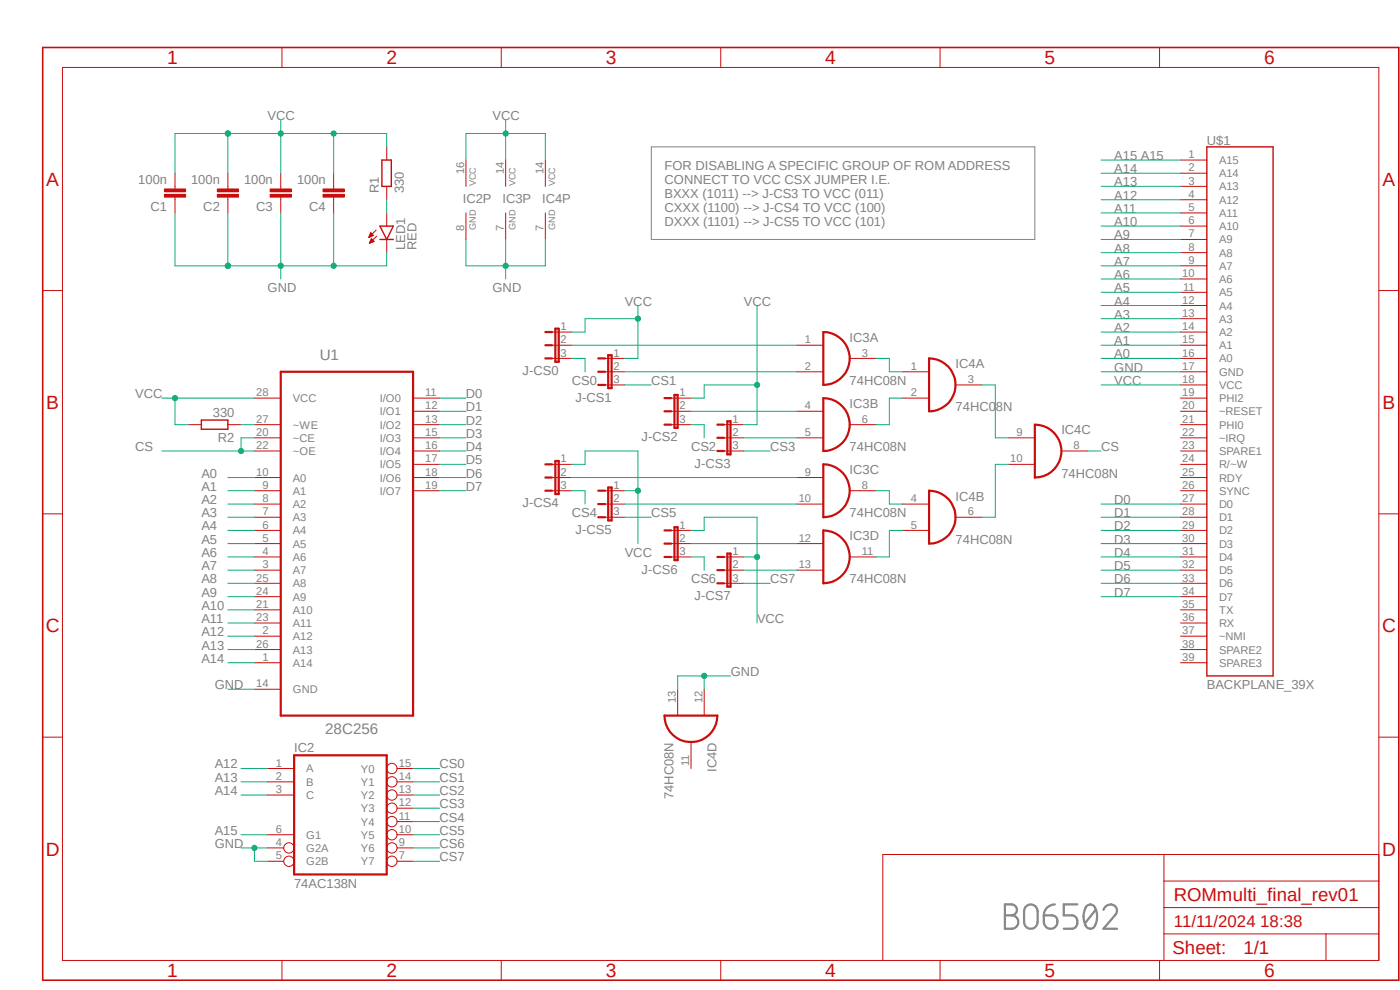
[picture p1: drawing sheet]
<svg xmlns="http://www.w3.org/2000/svg" width="297mm" height="210mm" viewBox="0 0 297 210" stroke-linecap="round" stroke-linejoin="round" font-family="sans-serif">
<path d="M8.4 9.7l288.7 198.9M297.1 9.8l-288.7 198.8" fill="none" stroke="#fff" stroke-width=".21"/>
<path d="M138.2 31.2h81.3v19.6h-81.3z" fill="none" stroke="#808080" stroke-width=".21"/>
<path d="M213.2 191.9h1.4a1.16 1.16 0 0 1 1.1 1.1 1.16 1.16 0 0 1-1.1 1.2 1.42 1.42 0 0 1 1.4 1.4 1.42 1.42 0 0 1-1.4 1.4h-1.4zM213.2 194.2h1.4M217.5 192.4a1.46 1.46 0 0 1 1.6-.5 1.46 1.46 0 0 1 1 1.4v2.3a1.44 1.44 0 0 1-1.4 1.4 1.44 1.44 0 0 1-1.4-1.4v-2.3zM221.4 194.2h1.8a1.44 1.44 0 0 1 1.1 1.6 1.44 1.44 0 0 1-1.5 1.2 1.44 1.44 0 0 1-1.4-1.4zM223.8 191.9a2.31 2.31 0 0 0-2.4 2.3M228.6 191.9h-2.9v2.3h1.7a1.44 1.44 0 0 1 1.2 1.4 1.44 1.44 0 0 1-1.2 1.4h-1.7M230.5 192.3a1.23 1.23 0 0 1 1.3-.3 1.23 1.23 0 0 1 .8 1.2 4.1 4.1 0 0 1-.7 3.6 1.24 1.24 0 0 1-1.8-1.1 4.1 4.1 0 0 1 .4-3.4zM232.5 193l-2.3 2.9M234.1 193a1.4 1.4 0 0 1 2-1 1.4 1.4 0 0 1 .4 2.2l-2.4 2.8h2.9" fill="none" stroke="#808080" stroke-width=".47"/>
<g fill="none" stroke="#c90d0c" stroke-width=".21">
<path d="M13.3 14.3h279.2v189.5h-279.2zM59.8 10.1v4.2M106.3 10.1v4.2M152.9 10.1v4.2M199.4 10.1v4.2M246 10.1v4.2M48.3 39.5v.6M82 31.2v2.8M82 39.5v2.9M250.4 34h5.6M250.4 36.7h5.6M250.4 39.5h5.6"/>
<path d="M48.3 41.8v.6M78.3 50.3h.1M78.3 50.2h.4M78.4 50.1h.5M78.4 50h.8M78.4 51.5h.2M78.4 49.9h.8M78.4 51.4h.4M78.5 49.7h.5M78.5 51.4h.6M78.5 51.2h.8M78.6 49.5h.2"/>
<path d="M78.6 49.4h.1M78.6 51.1h.7M78.7 51h.5M78.7 50.9h.4M78.7 50.8h.3M78.8 50.6l.6 .6-1 .4zM78.8 50.7h.1M79.2 50l-.5-.6-.5 1M79.2 50l-1 .4M79.8 48.8l-1.6 1.6M79.9 50.1l-1.5 1.5M82 45.2v2.8"/>
<path d="M82 50.8v2.8M250.4 42.4h5.6M250.4 45.2h5.6M250.4 48h5.6M250.4 50.8h5.6M250.4 53.6h5.6M250.4 56.4h5.6M250.4 59.2h5.6M9.1 61.6h4.2M250.4 62h5.6M250.4 64.8h5.6M250.4 67.6h5.6"/>
<path d="M250.4 70.4h5.6M250.4 73.2h5.6M250.4 76h5.6M250.4 78.9h5.6M292.5 61.6h4.3M250.4 81.7h5.6M250.4 84.5h5.6M250.4 87.2h5.6M250.4 90.1h5.6M250.4 92.9h5.6M250.4 95.7h5.6M250.4 98.5h5.6"/>
<path d="M9.1 109h4.2M250.4 101.3h5.6M250.4 104.1h5.6M250.4 106.9h5.6M250.4 109.7h5.6M250.4 112.5h5.6M250.4 115.3h5.6M250.4 118.2h5.6M292.5 109h4.3M250.4 120.9h5.6M250.4 123.7h5.6M250.4 126.6h5.6"/>
<path d="M250.4 129.4h5.6M250.4 132.2h5.6M250.4 135h5.6M250.4 137.8h5.6M9.1 156.4h4.2M250.4 140.6h5.6M292.5 156.4h4.3M246.9 198.1h45.6M246.9 181.3v22.5M246.9 192.5h45.6M246.9 186.9h45.6M281.3 198.1v5.7"/>
<path d="M292.5 181.3h-105.2v22.5M59.8 203.8v4.1M106.3 203.8v4.1M152.9 203.8v4.1M199.4 203.8v4.1M246 203.8v4.1"/>
</g>
<path d="M9.1 10.1h287.7v197.8h-287.7z" fill="none" stroke="#c90d0c" stroke-width=".34"/>
<path d="M81 34h2v5.5h-2zM256 31.2h14.1v112.2h-14.1zM80.6 48h2.8l-1.4 2.8zM80.6 50.8h2.8" fill="none" stroke="#c90d0c" stroke-width=".3"/>
<path d="M46.1 40.1h4.5v.6h-4.5z" fill-rule="evenodd" fill="#c90d0c"/>
<path d="M46.1 40.1h4.5v.6h-4.5z" fill="none" stroke="#c90d0c" stroke-width=".21"/>
<path d="M46.1 41.2h4.5v.6h-4.5z" fill-rule="evenodd" fill="#c90d0c"/>
<path d="M37.1 39.5v.6M48.3 36.7v2.8M37.1 41.8v.6M46.1 41.2h4.5v.6h-4.5zM48.3 42.4v2.8" fill="none" stroke="#c90d0c" stroke-width=".21"/>
<path d="M34.9 40.1h4.5v.6h-4.5z" fill-rule="evenodd" fill="#c90d0c"/>
<path d="M34.9 40.1h4.5v.6h-4.5z" fill="none" stroke="#c90d0c" stroke-width=".21"/>
<path d="M34.9 41.2h4.5v.6h-4.5z" fill-rule="evenodd" fill="#c90d0c"/>
<g fill="none" stroke="#c90d0c" stroke-width=".21">
<path d="M37.1 36.7v2.8M59.6 39.5v.6M98.8 34v5.5M107.3 34v5.5M115.7 34v5.5M34.9 41.2h4.5v.6h-4.5zM37.1 42.4v2.8M59.6 41.8v.6M98.8 45.2v5.6M107.3 45.2v5.6M115.7 45.2v5.6M117.1 73.2h4.2"/>
<path d="M117.1 76h4.2M117.1 70.4h4.2M128.4 78.9h4.1M128.4 76h4.1M169 73.2h5.7M169 78.9h5.7M180.3 76h5.6M191.5 78.9h5.6M39.9 90.1h2.8M48.3 90.1h2.8M54 84.5h5.6M54 90.1h5.6"/>
<path d="M54 92.9h5.6M54 95.7h5.6M87.6 84.5h5.7M87.6 90.1h5.7M87.6 92.9h5.7M87.6 95.7h5.7M87.6 87.2h5.7M87.6 98.5h5.7M117.1 98.5h4.2M128.4 81.7h4.1M142.4 84.5h4.2M142.4 90.1h4.2"/>
<path d="M142.4 87.2h4.2M153.6 90.1h4.2M153.6 92.9h4.2M153.6 95.7h4.2M169 92.9h5.7M169 87.2h5.7M180.3 90.1h5.6M191.5 84.5h5.6M202.7 81.7h5.6M214 92.9h5.5M214 98.5h5.5M225.2 95.7h5.6"/>
<path d="M54 101.3h5.6M54 104.1h5.6M54 106.9h5.6M54 109.7h5.6M54 112.5h5.6M54 115.3h5.6M54 118.2h5.6M87.6 101.3h5.7M87.6 104.1h5.7M117.1 101.3h4.2M117.1 104.1h4.2M128.4 104.1h4.1"/>
<path d="M128.4 106.9h4.1M128.4 109.7h4.1M142.4 112.5h4.2M142.4 115.3h4.2M142.4 118.2h4.2M153.6 118.2h4.2M169 101.3h5.7M169 106.9h5.7M169 115.3h5.7M180.3 104.1h5.6M180.3 118.2h5.6M191.5 106.9h5.6"/>
<path d="M191.5 112.5h5.6M202.7 109.7h5.6M54 120.9h5.6M54 123.7h5.6M54 126.6h5.6M54 129.4h5.6M54 132.2h5.6M54 135h5.6M54 137.8h5.6M153.6 120.9h4.2M153.6 123.7h4.2M169 120.9h5.7"/>
<path d="M54 140.6h5.6M54 146.2h5.6M56.8 163h5.6M56.8 165.9h5.6M56.8 168.7h5.6M56.8 179.9h3.4M56.8 177.1h5.6M84.2 163h3.4M84.2 165.9h3.4M84.2 168.7h3.4M84.2 179.9h3.4M84.2 177.1h3.4"/>
<path d="M84.2 174.3h3.4M84.2 171.4h3.4M56.8 182.7h3.4M84.2 182.7h3.4"/>
<circle cx="61.3" cy="179.9" r="1.1"/>
<circle cx="83.1" cy="174.3" r="1.1"/>
<circle cx="83.1" cy="165.9" r="1.1"/>
<circle cx="83.1" cy="177.1" r="1.1"/>
<circle cx="83.1" cy="163" r="1.1"/>
<circle cx="83.1" cy="168.7" r="1.1"/>
<circle cx="83.1" cy="179.9" r="1.1"/>
<circle cx="83.1" cy="171.5" r="1.1"/>
<circle cx="61.3" cy="182.7" r="1.1"/>
<circle cx="83.1" cy="182.7" r="1.1"/>
</g>
<g fill="none" stroke="#c90d0c" stroke-width=".47">
<path d="M59.6 78.9h28v72.9h-28zM115.7 76h1.4M115.7 73.2h1.4M115.7 70.4h1.4M117.8 69.7h.7v7.1h-.7zM126.9 78.9h1.5M126.9 76h1.5M129 75.4h.8v6.9h-.8zM174.7 70.4a5.6 5.6 0 0 1 5.6 5.7 5.6 5.6 0 0 1-5.6 5.6zM197.1 76a5.6 5.6 0 0 1 5.6 5.6 5.6 5.6 0 0 1-5.6 5.6zM115.7 98.5h1.4M117.8 97.8h.7v7h-.7z"/>
<path d="M126.9 81.7h1.5M141 90.1h1.4M141 87.2h1.4M141 84.5h1.4M143.1 83.8h.7v7h-.7zM152.2 90.1h1.4M152.2 95.7h1.4M152.2 92.9h1.4M154.3 89.4h.7v7h-.7zM174.7 84.5a5.6 5.6 0 0 1 5.6 5.6 5.6 5.6 0 0 1-5.6 5.6zM174.7 98.5a5.6 5.6 0 0 1 5.6 5.6 5.6 5.6 0 0 1-5.6 5.6zM219.5 90.1a5.6 5.6 0 0 1 5.7 5.6 5.6 5.6 0 0 1-5.7 5.6z"/>
<path d="M115.7 104.1h1.4M115.7 101.3h1.4M126.9 104.1h1.5M126.9 109.7h1.5M126.9 106.9h1.5M129 103.4h.8v7h-.8zM141 118.2h1.4M141 115.3h1.4M141 112.5h1.4M143.1 111.8h.7v7h-.7zM152.2 118.2h1.4M154.3 117.4h.7v7.1h-.7z"/>
<path d="M174.7 112.5a5.6 5.6 0 0 1 5.6 5.6 5.6 5.6 0 0 1-5.6 5.6zM197.1 104.1a5.6 5.6 0 0 1 5.6 5.6 5.6 5.6 0 0 1-5.6 5.6zM152.2 123.7h1.4M152.2 120.9h1.4M62.4 160.2h19.6v25.3h-19.6z"/>
</g>
<path d="M42.7 89.1h5.6v2h-5.6z" fill="none" stroke="#c90d0c" stroke-width=".3"/>
<path d="M57.3 40.1h4.5v.6h-4.5z" fill-rule="evenodd" fill="#c90d0c"/>
<path d="M57.3 40.1h4.5v.6h-4.5z" fill="none" stroke="#c90d0c" stroke-width=".21"/>
<path d="M57.3 41.2h4.5v.6h-4.5z" fill-rule="evenodd" fill="#c90d0c"/>
<path d="M59.6 36.7v2.8M70.8 39.5v.6M57.3 41.2h4.5v.6h-4.5zM59.6 42.4v2.8M70.8 41.8v.6" fill="none" stroke="#c90d0c" stroke-width=".21"/>
<path d="M68.5 40.1h4.5v.6h-4.5z" fill-rule="evenodd" fill="#c90d0c"/>
<path d="M68.5 40.1h4.5v.6h-4.5z" fill="none" stroke="#c90d0c" stroke-width=".21"/>
<path d="M68.5 41.2h4.5v.6h-4.5z" fill-rule="evenodd" fill="#c90d0c"/>
<path d="M70.8 36.7v2.8M68.5 41.2h4.5v.6h-4.5zM70.8 42.4v2.8M143.8 146.2v5.6M146.6 157.4v5.6M149.4 146.2v5.6" fill="none" stroke="#c90d0c" stroke-width=".21"/>
<path d="M141 151.8h11.2a5.6 5.6 0 0 1-5.6 5.6 5.6 5.6 0 0 1-5.6-5.6z" fill="none" stroke="#c90d0c" stroke-width=".47"/>
<g fill="none" stroke="#0dab76" stroke-width=".21">
<path d="M233.6 34h16.8M233.6 36.7h16.8M233.6 39.5h16.8M82 53.6v2.8h-11.2M233.6 42.4h16.8M233.6 45.2h16.8M233.6 48h16.8M233.6 50.8h16.8M233.6 53.6h16.8M233.6 56.4h16.8M233.6 59.2h16.8M233.6 62h16.8"/>
<path d="M233.6 64.8h16.8M233.6 67.6h16.8M233.6 70.4h16.8M233.6 73.2h16.8M233.6 76h16.8M233.6 78.9h16.8M93.3 84.5h5.5M93.3 87.2h5.5M93.3 90.1h5.5M93.3 92.9h5.5M93.3 95.7h5.5M93.3 98.5h5.5"/>
<path d="M48.3 118.2h5.7M48.3 115.3h5.7M48.3 112.5h5.7M48.3 109.7h5.7M48.3 106.9h5.7M48.3 104.1h5.7M48.3 101.3h5.7M93.3 104.1h5.5M93.3 101.3h5.5M233.6 118.2h16.8M233.6 115.3h16.8M233.6 112.5h16.8"/>
<path d="M233.6 109.7h16.8M233.6 106.9h16.8M48.3 137.8h5.7M48.3 135h5.7M48.3 132.2h5.7M48.3 129.4h5.7M48.3 126.6h5.7M48.3 123.7h5.7M48.3 120.9h5.7M233.6 126.6h16.8M233.6 123.7h16.8M233.6 120.9h16.8"/>
<path d="M48.3 140.6h5.7M51.1 177.1h5.7M51.1 168.7h5.7M51.1 165.9h5.7M51.1 163h5.7"/>
</g>
<circle cx="48.3" cy="56.4" r=".55" fill="#0dab76"/>
<g fill="none" stroke="#0dab76" stroke-width=".21">
<path d="M37.1 45.2v11.2h33.7M48.3 45.2v11.2"/>
<circle cx="48.3" cy="56.4" r=".55"/>
</g>
<circle cx="48.3" cy="56.4" r=".55" fill="#0dab76"/>
<g fill="none" stroke="#0dab76" stroke-width=".21">
<path d="M59.6 45.2v11.2"/>
<circle cx="48.3" cy="56.4" r=".55"/>
</g>
<circle cx="59.6" cy="56.4" r=".55" fill="#0dab76"/>
<g fill="none" stroke="#0dab76" stroke-width=".21">
<path d="M70.8 45.2v11.2"/>
<circle cx="59.6" cy="56.4" r=".55"/>
</g>
<circle cx="70.8" cy="56.4" r=".55" fill="#0dab76"/>
<g fill="none" stroke="#0dab76" stroke-width=".21">
<path d="M59.6 56.4v2.8M48.3 146.2h5.7M51.1 179.9h5.7M54 179.9v2.8h2.8"/>
<circle cx="70.8" cy="56.4" r=".55"/>
</g>
<circle cx="54" cy="179.9" r=".55" fill="#0dab76"/>
<g fill="none" stroke="#0dab76" stroke-width=".21">
<path d="M98.8 50.8v5.6h16.9v-5.6M107.3 50.8v5.6"/>
<circle cx="54" cy="179.9" r=".55"/>
</g>
<circle cx="107.3" cy="56.4" r=".55" fill="#0dab76"/>
<g fill="none" stroke="#0dab76" stroke-width=".21">
<path d="M107.3 56.4v2.8M149.4 143.4v2.8M155 143.4h-11.2v2.8"/>
<circle cx="107.3" cy="56.4" r=".55"/>
</g>
<circle cx="149.4" cy="143.4" r=".55" fill="#0dab76"/>
<g fill="none" stroke="#0dab76" stroke-width=".21">
<path d="M70.8 28.3h11.2v2.9M233.6 81.7h16.8"/>
<circle cx="149.4" cy="143.4" r=".55"/>
</g>
<circle cx="48.3" cy="28.3" r=".55" fill="#0dab76"/>
<g fill="none" stroke="#0dab76" stroke-width=".21">
<path d="M37.1 28.3h33.7M48.3 28.3v8.4"/>
<circle cx="48.3" cy="28.3" r=".55"/>
</g>
<circle cx="48.3" cy="28.3" r=".55" fill="#0dab76"/>
<g fill="none" stroke="#0dab76" stroke-width=".21">
<path d="M37.1 28.3v8.4M59.6 28.3v8.4"/>
<circle cx="48.3" cy="28.3" r=".55"/>
</g>
<circle cx="59.6" cy="28.3" r=".55" fill="#0dab76"/>
<g fill="none" stroke="#0dab76" stroke-width=".21">
<path d="M70.8 28.3v8.4"/>
<circle cx="59.6" cy="28.3" r=".55"/>
</g>
<circle cx="70.8" cy="28.3" r=".55" fill="#0dab76"/>
<g fill="none" stroke="#0dab76" stroke-width=".21">
<path d="M59.6 25.5v2.8M34.3 84.5h19.7M37.1 84.5v5.6h2.8"/>
<circle cx="70.8" cy="28.3" r=".55"/>
</g>
<circle cx="37.1" cy="84.5" r=".55" fill="#0dab76"/>
<g fill="none" stroke="#0dab76" stroke-width=".21">
<path d="M135.3 67.6h-11.2v2.8h-2.8M135.3 64.8v11.2h-2.8"/>
<circle cx="37.1" cy="84.5" r=".55"/>
</g>
<circle cx="135.3" cy="67.6" r=".55" fill="#0dab76"/>
<g fill="none" stroke="#0dab76" stroke-width=".21">
<path d="M160.6 64.8v25.3h-2.8M160.6 81.7h-11.2v2.8h-2.8"/>
<circle cx="135.3" cy="67.6" r=".55"/>
</g>
<circle cx="160.6" cy="81.7" r=".55" fill="#0dab76"/>
<g fill="none" stroke="#0dab76" stroke-width=".21">
<path d="M121.3 98.5h2.8v-2.8h11.2v19.6M132.5 104.1h2.8"/>
<circle cx="160.6" cy="81.7" r=".55"/>
</g>
<circle cx="135.3" cy="104.1" r=".55" fill="#0dab76"/>
<g fill="none" stroke="#0dab76" stroke-width=".21">
<path d="M146.6 112.5h2.8v-2.8h11.2v22.5M157.8 118.2h2.8"/>
<circle cx="135.3" cy="104.1" r=".55"/>
</g>
<circle cx="160.6" cy="118.2" r=".55" fill="#0dab76"/>
<g fill="none" stroke="#0dab76" stroke-width=".21">
<path d="M98.8 34v-5.7h16.9v5.7M107.3 28.3v5.7"/>
<circle cx="160.6" cy="118.2" r=".55"/>
</g>
<circle cx="107.3" cy="28.3" r=".55" fill="#0dab76"/>
<g fill="none" stroke="#0dab76" stroke-width=".21">
<path d="M107.3 25.5v2.8M82 42.4v2.8M51.1 90.1h2.9M54 92.9h-2.9v2.8h2.9"/>
<circle cx="107.3" cy="28.3" r=".55"/>
</g>
<circle cx="51.1" cy="95.7" r=".55" fill="#0dab76"/>
<g fill="none" stroke="#0dab76" stroke-width=".21">
<path d="M121.3 76h2.8v2.9M121.3 73.2h47.7M132.5 78.9h36.5M185.9 76h2.8v2.9h2.8M34.3 95.7h16.8M132.5 81.7h5.7M146.6 90.1h2.8v2.8M146.6 87.2h22.4M157.8 95.7h5.6M157.8 92.9h11.2M191.5 84.5h-2.8v5.6h-2.8M208.3 81.7h2.9v11.2h2.8"/>
<path d="M214 98.5h-2.8v11.2h-2.9M230.8 95.7h2.8M121.3 104.1h2.8v2.8M121.3 101.3h47.7M132.5 109.7h5.7M132.5 106.9h36.5M146.6 118.2h2.8v2.7M146.6 115.3h22.4M185.9 104.1h2.8v2.8h2.8M191.5 112.5h-2.8v5.7h-2.8M157.8 123.7h5.6M157.8 120.9h11.2"/>
<path d="M87.6 163h5.7M87.6 165.9h5.7M87.6 168.7h5.7M87.6 171.4h5.7M87.6 174.3h5.7M87.6 177.1h5.7M87.6 179.9h5.7M87.6 182.7h5.7"/>
<circle cx="51.1" cy="95.7" r=".55"/>
</g>
<g font-size="4.1" fill="#c90d0c">
<text x="35.4" y="13.6">1</text>
<text x="82" y="13.6">2</text>
<text x="128.5" y="13.6">3</text>
<text x="175.1" y="13.6">4</text>
<text x="221.6" y="13.6">5</text>
<text x="268.2" y="13.6">6</text>
<text x="9.8" y="39.4">A</text>
<text x="293.3" y="39.4">A</text>
<text x="9.8" y="86.8">B</text>
<text x="293.3" y="86.8">B</text>
<text x="9.7" y="134.2">C</text>
<text x="293.2" y="134.2">C</text>
<text x="9.7" y="181.5">D</text>
<text x="293.2" y="181.5">D</text>
<text x="35.4" y="207.3">1</text>
<text x="82" y="207.3">2</text>
<text x="128.5" y="207.3">3</text>
<text x="175.1" y="207.3">4</text>
<text x="221.6" y="207.3">5</text>
<text x="268.2" y="207.3">6</text>
</g>
<g font-size="3.9" fill="#c90d0c">
<text x="249" y="191.1">ROMmulti_final_rev01</text>
<text x="248.7" y="202.5">Sheet:</text>
<text x="263.8" y="202.4">1/1</text>
</g>
<text font-size="3.6" fill="#c90d0c" x="249" y="196.7">11/11/2024 18:38</text>
<g font-size="3.2" fill="#808080">
<text x="67.8" y="76.5">U1</text>
<text x="69" y="155.7">28C256</text>
</g>
<g font-size="2.8" fill="#808080">
<text x="56.8" y="25.5">VCC</text>
<text x="104.5" y="25.5">VCC</text>
<text x="236.4" y="34">A15 A15</text>
<text x="256" y="30.9">U$1</text>
<text x="29.3" y="39.1">100n</text>
<text x="40.6" y="39.1">100n</text>
<text x="51.8" y="39.1">100n</text>
<text x="63" y="39.1">100n</text>
<text x="80.4" y="41" transform="rotate(-90 80.4 41)">R1</text>
<text x="85.7" y="41" transform="rotate(-90 85.7 41)">330</text>
<text x="141" y="36.1">FOR DISABLING A SPECIFIC GROUP OF ROM ADDRESS</text>
<text x="141" y="39.1">CONNECT TO VCC CSX JUMPER I.E.</text>
<text x="236.4" y="36.7">A14</text>
<text x="236.4" y="39.5">A13</text>
<text x="31.9" y="44.7">C1</text>
<text x="43.1" y="44.7">C2</text>
<text x="54.4" y="44.7">C3</text>
<text x="65.6" y="44.7">C4</text>
<text x="98.2" y="43.1">IC2P</text>
<text x="106.6" y="43.1">IC3P</text>
<text x="115" y="43.1">IC4P</text>
<text x="141" y="42">BXXX (1011) --&gt; J-CS3 TO VCC (011)</text>
<text x="141" y="45">CXXX (1100) --&gt; J-CS4 TO VCC (100)</text>
<text x="141" y="48">DXXX (1101) --&gt; J-CS5 TO VCC (101)</text>
<text x="236.4" y="42.4">A12</text>
<text x="236.4" y="45.2">A11</text>
<text x="236.4" y="48">A10</text>
<text x="86" y="53" transform="rotate(-90 86 53)">LED1</text>
<text x="88.3" y="53" transform="rotate(-90 88.3 53)">RED</text>
<text x="236.4" y="50.8">A9</text>
<text x="236.4" y="53.6">A8</text>
<text x="236.4" y="56.4">A7</text>
<text x="236.4" y="59.2">A6</text>
<text x="56.8" y="62">GND</text>
<text x="104.5" y="62">GND</text>
<text x="132.5" y="64.8">VCC</text>
<text x="157.8" y="64.8">VCC</text>
<text x="236.4" y="62">A5</text>
<text x="236.4" y="64.8">A4</text>
<text x="236.4" y="67.6">A3</text>
<text x="236.4" y="70.4">A2</text>
<text x="180.3" y="72.5">IC3A</text>
<text x="236.4" y="73.2">A1</text>
<text x="236.4" y="76">A0</text>
<text x="110.9" y="79.5">J-CS0</text>
<text x="121.3" y="81.7">CS0</text>
<text x="138.2" y="81.7">CS1</text>
<text x="180.3" y="81.7">74HC08N</text>
<text x="202.7" y="78.1">IC4A</text>
<text x="236.4" y="78.9">GND</text>
<text x="236.4" y="81.7">VCC</text>
<text x="28.7" y="84.5">VCC</text>
<text x="45.2" y="88.4">330</text>
<text x="98.8" y="84.5">D0</text>
<text x="98.8" y="87.2">D1</text>
<text x="122.1" y="85.2">J-CS1</text>
<text x="180.3" y="86.6">IC3B</text>
<text x="202.7" y="87.2">74HC08N</text>
<text x="28.7" y="95.7">CS</text>
<text x="46.2" y="93.7">R2</text>
<text x="98.8" y="90.1">D2</text>
<text x="98.8" y="92.9">D3</text>
<text x="98.8" y="95.7">D4</text>
<text x="136.1" y="93.6">J-CS2</text>
<text x="146.6" y="95.7">CS2</text>
<text x="163.4" y="95.7">CS3</text>
<text x="180.3" y="95.7">74HC08N</text>
<text x="225.2" y="92.2">IC4C</text>
<text x="233.6" y="95.7">CS</text>
<text x="42.7" y="101.3">A0</text>
<text x="98.8" y="98.5">D5</text>
<text x="98.8" y="101.3">D6</text>
<text x="147.4" y="99.2">J-CS3</text>
<text x="180.3" y="100.6">IC3C</text>
<text x="225.2" y="101.3">74HC08N</text>
<text x="42.7" y="106.9">A2</text>
<text x="42.7" y="104.1">A1</text>
<text x="98.8" y="104.1">D7</text>
<text x="110.9" y="107.6">J-CS4</text>
<text x="202.7" y="106.2">IC4B</text>
<text x="236.4" y="106.9">D0</text>
<text x="42.7" y="112.5">A4</text>
<text x="42.7" y="109.7">A3</text>
<text x="121.3" y="109.7">CS4</text>
<text x="122.1" y="113.2">J-CS5</text>
<text x="138.2" y="109.7">CS5</text>
<text x="180.3" y="109.7">74HC08N</text>
<text x="236.4" y="109.7">D1</text>
<text x="236.4" y="112.5">D2</text>
<text x="42.7" y="118.2">A6</text>
<text x="42.7" y="115.3">A5</text>
<text x="132.5" y="118.2">VCC</text>
<text x="180.3" y="114.6">IC3D</text>
<text x="202.7" y="115.3">74HC08N</text>
<text x="236.4" y="115.3">D3</text>
<text x="236.4" y="118.2">D4</text>
<text x="42.7" y="123.7">A8</text>
<text x="42.7" y="120.9">A7</text>
<text x="136.1" y="121.7">J-CS6</text>
<text x="146.6" y="123.7">CS6</text>
<text x="163.4" y="123.7">CS7</text>
<text x="180.3" y="123.7">74HC08N</text>
<text x="236.4" y="120.9">D5</text>
<text x="236.4" y="123.7">D6</text>
<text x="42.7" y="129.4">A10</text>
<text x="42.7" y="126.6">A9</text>
<text x="147.4" y="127.3">J-CS7</text>
<text x="236.4" y="126.6">D7</text>
<text x="42.7" y="137.8">A13</text>
<text x="42.7" y="135">A12</text>
<text x="42.7" y="132.2">A11</text>
<text x="160.6" y="132.2">VCC</text>
<text x="42.7" y="140.6">A14</text>
<text x="155" y="143.4">GND</text>
<text x="45.5" y="146.2">GND</text>
<text x="256" y="146.2">BACKPLANE_39X</text>
<text x="62.4" y="159.6">IC2</text>
<text x="45.5" y="165.9">A13</text>
<text x="45.5" y="163">A12</text>
<text x="93.3" y="163">CS0</text>
<text x="93.3" y="165.9">CS1</text>
<text x="152" y="163.7" transform="rotate(-90 152 163.7)">IC4D</text>
<text x="45.5" y="168.7">A14</text>
<text x="93.3" y="168.7">CS2</text>
<text x="93.3" y="171.4">CS3</text>
<text x="142.9" y="169.5" transform="rotate(-90 142.9 169.5)">74HC08N</text>
<text x="45.5" y="177.1">A15</text>
<text x="45.5" y="179.9">GND</text>
<text x="93.3" y="174.3">CS4</text>
<text x="93.3" y="177.1">CS5</text>
<text x="93.3" y="179.9">CS6</text>
<text x="93.3" y="182.7">CS7</text>
<text x="62.4" y="188.3">74AC138N</text>
</g>
<g font-size="2.4" fill="#808080">
<text x="252.1" y="33.6">1</text>
<text x="258.6" y="34.8">A15</text>
<text x="98.5" y="37" transform="rotate(-90 98.5 37)">16</text>
<text x="106.9" y="37" transform="rotate(-90 106.9 37)">14</text>
<text x="115.3" y="37" transform="rotate(-90 115.3 37)">14</text>
<text x="252.1" y="36.4">2</text>
<text x="252.1" y="39.2">3</text>
<text x="252.1" y="42">4</text>
<text x="258.6" y="37.6">A14</text>
<text x="258.6" y="40.4">A13</text>
<text x="252.1" y="44.8">5</text>
<text x="252.1" y="47.6">6</text>
<text x="258.6" y="43.2">A12</text>
<text x="258.6" y="46">A11</text>
<text x="98.5" y="49.1" transform="rotate(-90 98.5 49.1)">8</text>
<text x="106.9" y="49.1" transform="rotate(-90 106.9 49.1)">7</text>
<text x="115.3" y="49.1" transform="rotate(-90 115.3 49.1)">7</text>
<text x="252.1" y="50.4">7</text>
<text x="252.1" y="53.2">8</text>
<text x="258.6" y="48.8">A10</text>
<text x="258.6" y="51.6">A9</text>
<text x="250.8" y="58.8">10</text>
<text x="252.1" y="56">9</text>
<text x="258.6" y="54.4">A8</text>
<text x="258.6" y="57.2">A7</text>
<text x="250.8" y="64.4">12</text>
<text x="251" y="61.6">11</text>
<text x="258.6" y="60">A6</text>
<text x="258.6" y="62.9">A5</text>
<text x="258.6" y="65.7">A4</text>
<text x="118.9" y="70">1</text>
<text x="250.8" y="67.2">13</text>
<text x="250.8" y="70">14</text>
<text x="258.6" y="68.5">A3</text>
<text x="258.6" y="71.3">A2</text>
<text x="118.9" y="72.9">2</text>
<text x="118.9" y="75.7">3</text>
<text x="130.1" y="75.7">1</text>
<text x="170.8" y="72.9">1</text>
<text x="182.8" y="75.7">3</text>
<text x="250.8" y="72.9">15</text>
<text x="250.8" y="75.7">16</text>
<text x="258.6" y="74.1">A1</text>
<text x="258.6" y="76.9">A0</text>
<text x="130.1" y="78.4">2</text>
<text x="130.1" y="81.3">3</text>
<text x="170.8" y="78.4">2</text>
<text x="193.2" y="78.4">1</text>
<text x="205.3" y="81.3">3</text>
<text x="250.8" y="78.4">17</text>
<text x="250.8" y="81.3">18</text>
<text x="258.6" y="79.7">GND</text>
<text x="258.6" y="82.5">VCC</text>
<text x="54.4" y="84.1">28</text>
<text x="54.4" y="89.7">27</text>
<text x="62.1" y="85.3">VCC</text>
<text x="80.6" y="85.3">I/O0</text>
<text x="80.6" y="88.1">I/O1</text>
<text x="90.2" y="84.1">11</text>
<text x="90.2" y="86.9">12</text>
<text x="90.2" y="89.7">13</text>
<text x="144.2" y="84.1">1</text>
<text x="144.2" y="86.9">2</text>
<text x="144.2" y="89.7">3</text>
<text x="155.4" y="89.7">1</text>
<text x="170.8" y="86.9">4</text>
<text x="182.8" y="89.7">6</text>
<text x="193.2" y="84.1">2</text>
<text x="250.8" y="84.1">19</text>
<text x="250.8" y="86.9">20</text>
<text x="250.8" y="89.7">21</text>
<text x="258.6" y="85.3">PHI2</text>
<text x="258.6" y="88.1">~RESET</text>
<text x="54.4" y="92.5">20</text>
<text x="54.4" y="95.3">22</text>
<text x="62.1" y="90.9">~WE</text>
<text x="62.1" y="93.7">~CE</text>
<text x="80.6" y="90.9">I/O2</text>
<text x="80.6" y="93.7">I/O3</text>
<text x="90.2" y="92.5">15</text>
<text x="90.2" y="95.3">16</text>
<text x="155.4" y="92.5">2</text>
<text x="155.4" y="95.3">3</text>
<text x="170.8" y="92.5">5</text>
<text x="215.6" y="92.5">9</text>
<text x="227.8" y="95.3">8</text>
<text x="250.8" y="92.5">22</text>
<text x="250.8" y="95.3">23</text>
<text x="258.6" y="90.9">PHI0</text>
<text x="258.6" y="93.7">~IRQ</text>
<text x="54.4" y="100.9">10</text>
<text x="62.1" y="96.5">~OE</text>
<text x="80.6" y="96.5">I/O4</text>
<text x="80.6" y="99.4">I/O5</text>
<text x="90.2" y="98.1">17</text>
<text x="90.2" y="100.9">18</text>
<text x="118.9" y="98.1">1</text>
<text x="118.9" y="100.9">2</text>
<text x="170.8" y="100.9">9</text>
<text x="214.3" y="98.1">10</text>
<text x="250.8" y="98.1">24</text>
<text x="250.8" y="100.9">25</text>
<text x="258.6" y="96.5">SPARE1</text>
<text x="258.6" y="99.4">R/~W</text>
<text x="55.7" y="103.7">9</text>
<text x="55.7" y="106.5">8</text>
<text x="62.1" y="102.2">A0</text>
<text x="62.1" y="104.9">A1</text>
<text x="62.1" y="107.7">A2</text>
<text x="80.6" y="102.2">I/O6</text>
<text x="80.6" y="104.9">I/O7</text>
<text x="90.2" y="103.7">19</text>
<text x="118.9" y="103.7">3</text>
<text x="130.1" y="103.7">1</text>
<text x="130.1" y="106.5">2</text>
<text x="169.5" y="106.5">10</text>
<text x="182.8" y="103.7">8</text>
<text x="193.2" y="106.5">4</text>
<text x="250.8" y="103.7">26</text>
<text x="250.8" y="106.5">27</text>
<text x="258.6" y="102.2">RDY</text>
<text x="258.6" y="104.9">SYNC</text>
<text x="258.6" y="107.7">D0</text>
<text x="55.7" y="109.3">7</text>
<text x="55.7" y="112.1">6</text>
<text x="62.1" y="110.6">A3</text>
<text x="62.1" y="113.4">A4</text>
<text x="130.1" y="109.3">3</text>
<text x="144.2" y="112.1">1</text>
<text x="193.2" y="112.1">5</text>
<text x="205.3" y="109.3">6</text>
<text x="250.8" y="109.3">28</text>
<text x="250.8" y="112.1">29</text>
<text x="258.6" y="110.6">D1</text>
<text x="258.6" y="113.4">D2</text>
<text x="55.7" y="114.9">5</text>
<text x="55.7" y="117.7">4</text>
<text x="62.1" y="116.2">A5</text>
<text x="62.1" y="119">A6</text>
<text x="144.2" y="114.9">2</text>
<text x="144.2" y="117.7">3</text>
<text x="155.4" y="117.7">1</text>
<text x="169.5" y="114.9">12</text>
<text x="182.8" y="117.7">11</text>
<text x="250.8" y="114.9">30</text>
<text x="250.8" y="117.7">31</text>
<text x="258.6" y="116.2">D3</text>
<text x="258.6" y="119">D4</text>
<text x="54.4" y="123.4">25</text>
<text x="55.7" y="120.6">3</text>
<text x="62.1" y="121.8">A7</text>
<text x="62.1" y="124.6">A8</text>
<text x="155.4" y="120.6">2</text>
<text x="155.4" y="123.4">3</text>
<text x="169.5" y="120.6">13</text>
<text x="250.8" y="120.6">32</text>
<text x="250.8" y="123.4">33</text>
<text x="258.6" y="121.8">D5</text>
<text x="258.6" y="124.6">D6</text>
<text x="54.4" y="126.2">24</text>
<text x="54.4" y="129">21</text>
<text x="54.4" y="131.8">23</text>
<text x="62.1" y="127.4">A9</text>
<text x="62.1" y="130.2">A10</text>
<text x="250.8" y="126.2">34</text>
<text x="250.8" y="129">35</text>
<text x="250.8" y="131.8">36</text>
<text x="258.6" y="127.4">D7</text>
<text x="258.6" y="130.2">TX</text>
<text x="54.4" y="137.4">26</text>
<text x="55.7" y="134.6">2</text>
<text x="62.1" y="133">A11</text>
<text x="62.1" y="135.8">A12</text>
<text x="250.8" y="134.6">37</text>
<text x="250.8" y="137.4">38</text>
<text x="258.6" y="133">RX</text>
<text x="258.6" y="135.8">~NMI</text>
<text x="55.7" y="140.2">1</text>
<text x="62.1" y="138.6">A13</text>
<text x="62.1" y="141.4">A14</text>
<text x="250.8" y="140.2">39</text>
<text x="258.6" y="138.6">SPARE2</text>
<text x="258.6" y="141.4">SPARE3</text>
<text x="54.4" y="145.8">14</text>
<text x="62.1" y="147.1">GND</text>
<text x="143.4" y="149.2" transform="rotate(-90 143.4 149.2)">13</text>
<text x="149" y="149.2" transform="rotate(-90 149 149.2)">12</text>
<text x="58.5" y="162.6">1</text>
<text x="58.5" y="165.4">2</text>
<text x="65" y="163.9">A</text>
<text x="65" y="166.7">B</text>
<text x="76.6" y="166.7">Y1</text>
<text x="76.6" y="163.9">Y0</text>
<text x="84.6" y="165.4">14</text>
<text x="84.6" y="162.6">15</text>
<text x="146.2" y="162.5" transform="rotate(-90 146.2 162.5)">11</text>
<text x="58.5" y="168.3">3</text>
<text x="65" y="169.5">C</text>
<text x="76.6" y="172.3">Y3</text>
<text x="76.6" y="169.5">Y2</text>
<text x="84.6" y="173.9">11</text>
<text x="84.6" y="171.1">12</text>
<text x="84.6" y="168.3">13</text>
<text x="58.5" y="179.5">4</text>
<text x="58.5" y="176.7">6</text>
<text x="65" y="177.9">G1</text>
<text x="76.6" y="177.9">Y5</text>
<text x="76.6" y="175.1">Y4</text>
<text x="84.6" y="179.5">9</text>
<text x="84.6" y="176.7">10</text>
<text x="58.5" y="182.3">5</text>
<text x="65" y="180.7">G2A</text>
<text x="65" y="183.5">G2B</text>
<text x="76.6" y="183.6">Y7</text>
<text x="76.6" y="180.7">Y6</text>
<text x="84.6" y="182.3">7</text>
</g>
<g font-size="1.9" fill="#808080">
<text x="101" y="39.5" transform="rotate(-90 101 39.5)">VCC</text>
<text x="109.4" y="39.5" transform="rotate(-90 109.4 39.5)">VCC</text>
<text x="117.8" y="39.5" transform="rotate(-90 117.8 39.5)">VCC</text>
<text x="101" y="48.8" transform="rotate(-90 101 48.8)">GND</text>
<text x="109.4" y="48.8" transform="rotate(-90 109.4 48.8)">GND</text>
<text x="117.8" y="48.8" transform="rotate(-90 117.8 48.8)">GND</text>
</g>
</svg>
